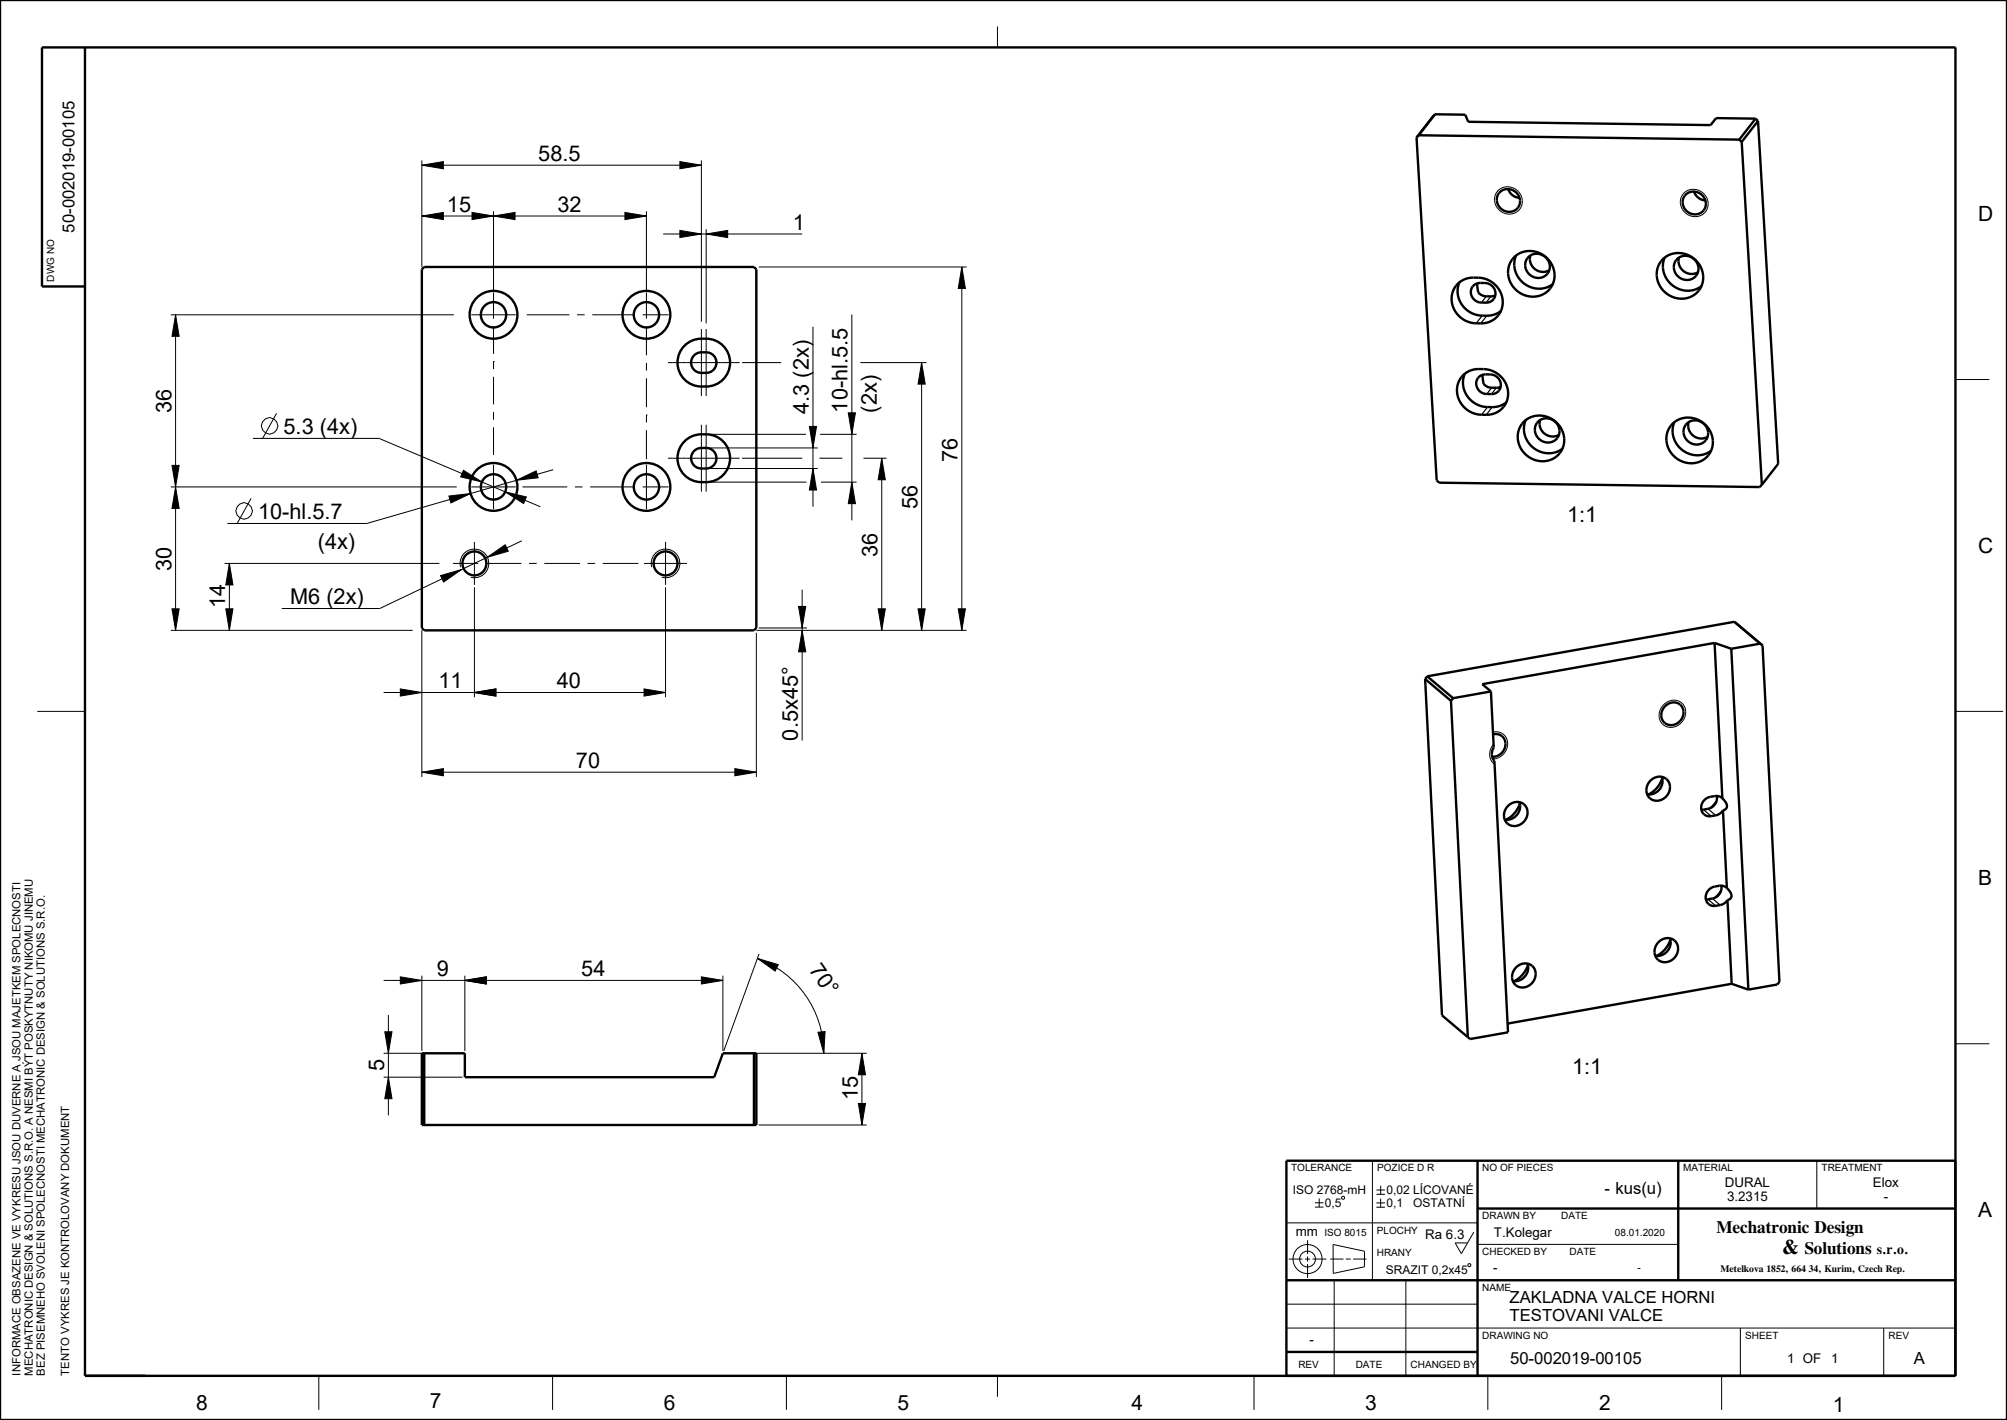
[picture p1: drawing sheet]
<svg xmlns="http://www.w3.org/2000/svg" width="420mm" height="297mm" viewBox="0 0 420 297" stroke-linecap="round" stroke-linejoin="round" font-family="sans-serif">
<g fill="none" stroke="#000" stroke-width=".21">
<path d="M208.7 5.5v4.4M88.3 34.6l4.5-.8v1.5zM88.3 33.6v22.2M88.3 34.6h58.5M142.3 33.8l4.5 .8-4.5 .7zM146.8 33.6v33.7M313.5 39.9l.9-.6 1.1-.2 1.1 .2 1 .6 .7 1 .3 1.1-.2 1.1-.6 .9-.9 .6-1.1 .2-1.1-.2-1-.7-.7-.9-.3-1.1 .2-1.1zM88.3 45.2l4.5-.8v1.5zM88.3 45.2h47M98.8 44.4l4.5 .8-4.5 .7zM103.3 45.2l4.5-.8v1.5zM103.3 44.2v16.5"/>
<path d="M130.8 44.4l4.5 .8-4.5 .7zM135.3 44.2v16.5M138.8 48.9h29.1M142.3 48.2l4.5 .7-4.5 .8zM147.8 48.9l4.5-.7v1.5zM147.8 47.9v19.7M158.8 55.8h43.5M201.3 55.8l.7 4.5h-1.5zM201.3 55.8v76M352.4 40.4l.9-.6 1.1-.2 1.1 .2 1 .7 .7 .9 .3 1.1-.2 1.1-.6 .9-.9 .6-1.1 .2-1.1-.2-1-.6-.7-1-.3-1.1 .2-1.1zM35.7 65.8h59.3M36.7 65.8l.8 4.5h-1.5z"/>
<path d="M36.7 65.8v66M98.6 65.8h9.3M103.3 75.6h.1M103.3 61.2v5.4M103.3 68.2v5.8M103.3 75.6v1.6M103.3 78.8v5.8M110.2 65.8h9M120.8 65.8h1.6M124 65.8h8.9M135.3 61.2v5.4M135.3 68.2v6.1"/>
<path d="M135.3 75.9v1.6M135.3 79.1v6.1M139.8 75.8h15M139.9 65.8h-5.4M146.8 68.8v14M147.8 68.8v14M155.3 75.8h8.2M170.1 68.3v37.7M178.3 65.8v43M180 75.8h13.9M192.9 75.8l.7 4.5h-1.5zM192.9 75.8v56"/>
<path d="M409.2 79.4h7.1M36 97.3h1.5l-.8 4.5zM52.9 91.7h26.4l33.8 14.3M57.9 86.4l-2.9 5.3M97 98.4l3.8 2.4-4.4-1.1zM103.3 86.2v1.6M103.3 89.4v5.8M103.3 97.2v9.3M115.8 98.2l-39 11.3h-29.2M135.3 86.8h.1M135.3 86.8v1.6M135.3 90v6.1"/>
<path d="M135.3 97.2v9.3M139.8 95.8h15M146.8 88.8v14M147.8 88.8v14M148.3 98h22.8M148.3 93.7h22.8M148.3 90.8h20.4M155.3 95.8h12.6M169.4 89.2h1.5l-.8 4.5zM170.1 98l.8 4.5h-1.5zM171.5 95.8h4.8M171.6 90.8h7.7"/>
<path d="M177.5 86.3h1.5l-.7 4.5zM180.7 95.8h4.8M184.5 95.8l.8 4.5h-1.5zM184.5 95.8v36M35.7 101.8h59.9M36.7 101.8l.8 4.5h-1.5zM47 117.8h44.9M48 117.8l.7 4.5h-1.5zM48 117.8v14M52.5 104.2l-2.9 5.3M93.9 103.8l4.6-.6-4.1 2zM94.8 117.8h5.3"/>
<path d="M96.4 118.6a3 3 0 0 1 2.6-3.7 3 3 0 0 1 3.3 3.2 3 3 0 0 1-3.8 2.6M98.6 101.8h9.3M99.3 113.3v9M101.7 117.8h7.4M102 116.6l3.7-2.7 .7 1.4zM105.7 102.9l4.5 1-.6 1.4zM108.1 100.5l4.1-2 .4 1.4zM109.2 113.1l-29.7 14.2h-20.5M109.3 101.8h9.4M110.7 117.8h1.6M113.9 117.8h7.5M120.3 101.8h1.6"/>
<path d="M123 117.8h1.5M123.5 101.8h9.4M126.1 117.8h7.5M134.5 101.8h5.4M134.8 117.8h9M136.4 118.6a3 3 0 0 1 2.6-3.7 3 3 0 0 1 3.3 3.2 3 3 0 0 1-3.8 2.6M139.3 113.3v9M148.3 100.8h20.5M171.8 100.8h7.5M178.3 100.8l.7 4.5h-1.5zM35.7 131.8h50.7M36 127.3h1.5l-.8 4.5z"/>
<path d="M47.2 127.3h1.5l-.7 4.5zM88.3 131.8v30.7M92.2 120.4l4.4-1.3-3.8 2.6zM99.3 122.8v23M139.3 122.8v23M158.3 131.8h44M158.3 132.3v30.2M158.8 131.3h10.1M167.1 126.8h1.5l-.7 4.5zM167.9 131.8l.7 4.5h-1.5zM167.9 123.3v31.6M183.8 127.3h1.5l-.8 4.5z"/>
<path d="M192.1 127.3h1.5l-.7 4.5zM200.5 127.3h1.5l-.7 4.5zM7.8 148.8h10M80.3 144.8h59M83.8 144.1l4.5 .7-4.5 .8zM99.3 144.8l4.5-.7v1.5zM134.8 144.1l4.5 .7-4.5 .8zM312.4 153.1h1.1l1 .4 .7 .8 .3 1.1-.2 1.2-.6 1.1-1.1 .8-1.2 .3M312.6 155.7l-.7 1-.2 1.2 .3 1.1 .8 .9M348.3 147.2l1-.6 1.1-.2 1 .3 .5 .2 .5 .7 .4 1.2-.2 1.1-.5 1-.9 .8-1.1 .4h-.6l-.9-.2-.9-.6-.4-1-.1-1.1 .4-1.1zM409.2 148.8h10M88.3 161.5l4.5-.7v1.5z"/>
<path d="M88.3 161.5h70M153.8 160.8l4.5 .7-4.5 .8zM158.8 199.5l-7.4 20.3M80.3 205.1h71M80.5 215.8h1.5l-.7 4.5zM81.3 212.3v21M83.8 204.3l4.5 .8-4.5 .7zM88.3 204.1v15.7M97.3 205.1l4.5-.8v1.5zM97.3 204.1v15.7M146.8 204.3l4.5 .8-4.5 .7zM151.3 204.1v15.7"/>
<path d="M158.5 200.5l4.4 1.3-.7 1.3zM158.5 200.5a21.1 21.1 0 0 1 13.9 19.8M171.2 215.9l1.5-.2-.3 4.6zM409.2 218.3h7.1M80.3 225.3h16.5M80.3 220.3h8M81.3 225.3l.7 4.5h-1.5zM158.3 220.3h23.1M158.8 235.3h22.6M179.6 230.8h1.5l-.7 4.5zM180.4 220.3l.7 4.5h-1.5zM180.4 220.3v15"/>
<path d="M269.2 255.8h40M273.6 259.4v2.9M275.2 251.6h1.8M275.2 252.5h1.8M276.1 250.7v1.8M280.8 250.4l.4-.2 .2 .5-.5 .1zM287.2 242.8v25M288 251.6h1.8M288 252.5h1.8M288 248.9h1.8M288 249.8h1.8M288.9 248v1.8"/>
<path d="M288.9 250.7v1.8M308.4 257.7l-2.6 4.5-1.3-2.2h2.6M380.2 242.8v10M269.2 277.8h140M269.2 272.8h40M269.7 263.3h2.9M273.1 263.3h1.1M273.6 262.8v1.1M273.6 264.4v2.9M274.7 263.3h2.9M278.4 263.3h2.7M279 260.3l6.6 1.4-.1 3.3-6.5 1.3z"/>
<path d="M279.2 267.8v20M281.6 263.3h1.1M283.2 263.3h2.7M294.2 267.8v20M307.2 264.5l.4-.2 .2 .5-.5 .1zM309.2 260.3h42M364.2 277.8v10M394.2 277.8v10M66.7 287.8v7.1M115.6 287.8v7.1M164.6 287.8v7.1M208.7 287.8v4.3"/>
<path d="M262.4 287.8v7.1M311.4 287.8v7.1M360.3 287.8v7.1"/>
<circle cx="56.4" cy="89.1" r="1.72"/>
<circle cx="51.1" cy="106.9" r="1.72"/>
<circle cx="273.6" cy="263.3" r="3"/>
<circle cx="273.6" cy="263.3" r="1.66"/>
</g>
<g fill="#000">
<path d="M88.3 34.6l4.5-.8v1.5zM142.3 33.8l4.5 .8-4.5 .7zM88.3 45.2l4.5-.8v1.5zM98.8 44.4l4.5 .8-4.5 .7zM103.3 45.2l4.5-.8v1.5zM130.8 44.4l4.5 .8-4.5 .7zM142.3 48.2l4.5 .7-4.5 .8zM147.8 48.9l4.5-.7v1.5zM201.3 55.8l.7 4.5h-1.5zM36.7 65.8l.8 4.5h-1.5zM192.9 75.8l.7 4.5h-1.5zM170.1 98l.8 4.5h-1.5z"/>
<path d="M169.4 89.2h1.5l-.8 4.5zM177.5 86.3h1.5l-.7 4.5zM184.5 95.8l.8 4.5h-1.5zM36.7 101.8l.8 4.5h-1.5zM36 97.3h1.5l-.8 4.5zM48 117.8l.7 4.5h-1.5zM92.2 120.4l4.4-1.3-3.8 2.6zM93.9 103.8l4.6-.6-4.1 2zM97 98.4l3.8 2.4-4.4-1.1zM102 116.6l3.7-2.7 .7 1.4zM105.7 102.9l4.5 1-.6 1.4zM108.1 100.5l4.1-2 .4 1.4z"/>
<path d="M178.3 100.8l.7 4.5h-1.5zM36 127.3h1.5l-.8 4.5zM47.2 127.3h1.5l-.7 4.5zM167.9 131.8l.7 4.5h-1.5zM167.1 126.8h1.5l-.7 4.5zM183.8 127.3h1.5l-.8 4.5zM192.1 127.3h1.5l-.7 4.5zM200.5 127.3h1.5l-.7 4.5zM83.8 144.1l4.5 .7-4.5 .8zM99.3 144.8l4.5-.7v1.5zM134.8 144.1l4.5 .7-4.5 .8zM88.3 161.5l4.5-.7v1.5z"/>
<path d="M153.8 160.8l4.5 .7-4.5 .8zM83.8 204.3l4.5 .8-4.5 .7zM97.3 205.1l4.5-.8v1.5zM146.8 204.3l4.5 .8-4.5 .7zM158.5 200.5l4.4 1.3-.7 1.3zM81.3 225.3l.7 4.5h-1.5zM80.5 215.8h1.5l-.7 4.5zM171.2 215.9l1.5-.2-.3 4.6zM180.4 220.3l.7 4.5h-1.5zM179.6 230.8h1.5l-.7 4.5z"/>
</g>
<g fill="none" stroke="#000" stroke-width=".5">
<path d="M0 0h420v297h-420zM17.8 9.9v277.9h391.4M296.4 28.8l4.3 71.7 .5 .5 67 .9 .5-.5M296.9 28.3l-.5 .5M296.9 28.3l67.1 .9M300.3 23.9l-3.9 4.9M300.3 23.9l-3.4 4.4M300.3 23.9l6.3 .1 .7 1.5 50.7 .7 1.1-1.5 8.3 .1M315.6 39.5a2.66 2.66 0 0 0 2.4 1.9M364 29.2l.5 .5M364.5 29.7l4.2 71.7M367.4 24.8l-3.4 4.4"/>
<path d="M367.4 24.8l.5 .5M367.9 25.3l-3.4 4.4M367.9 25.3l4.2 71.7-3.4 4.4M17.8 59.9h-9v-50h400.4v277.9h-140v-45h140M88.3 56.3l.5-.5h69l.5 .5v75l-.5 .5h-69l-.5-.5zM305.2 59.3a5.7 5.7 0 0 1 5.2-1.1 4.9 4.9 0 0 1 3.9 3.8 4.9 4.9 0 0 1-2 5 6.8 6.8 0 0 1-5.8 0 4.8 4.8 0 0 1-1.3-7.7zM305.4 59a5.1 5.1 0 0 0 4.8 7l2.2-.1 1.7-.9M308.3 59.8l.9-.6h1.5a2.06 2.06 0 0 1 2.3 1.9 2.06 2.06 0 0 1-2 2.2h-1a2.16 2.16 0 0 1-2-1.2 2.16 2.16 0 0 1 .3-2.3zM309.1 59.3l.1 .9a1.64 1.64 0 0 0 1.8 1.8h1.2l.7-.2M313.9 40.2a2.46 2.46 0 0 1 3.7 .3 2.46 2.46 0 0 1-.9 3.7 2.51 2.51 0 0 1-3-.9 2.51 2.51 0 0 1 .2-3.1zM317 53.7a5 5 0 0 1 6.6 .1 5 5 0 0 1 .8 6.5 5 5 0 0 1-6.9 .5 5 5 0 0 1-.8-6.9zM317.3 53.4a5.1 5.1 0 0 0 1.6 5.9 5.1 5.1 0 0 0 6.1 .1"/>
<path d="M319.8 53.8a2.61 2.61 0 0 1 4 .3 2.61 2.61 0 0 1-1 3.9 2.67 2.67 0 0 1-3.1-1 2.67 2.67 0 0 1 .1-3.2zM320.3 53.5a2.72 2.72 0 0 0 .9 2.8 2.72 2.72 0 0 0 3 .2M348.1 54.1a5 5 0 0 1 6.6 .1 5 5 0 0 1 .8 6.6 5 5 0 0 1-6.9 .5 5 5 0 0 1-.8-6.9zM348.4 53.9a5.1 5.1 0 0 0 1.6 5.8 5.1 5.1 0 0 0 6.1 .1M350.9 54.2a2.61 2.61 0 0 1 4 .3 2.61 2.61 0 0 1-1 3.9 2.67 2.67 0 0 1-3.1-.9 2.67 2.67 0 0 1 .1-3.3zM351.4 53.9a2.72 2.72 0 0 0 .9 2.8 2.72 2.72 0 0 0 3 .3M352.7 40.7a2.46 2.46 0 0 1 3.8 .4 2.46 2.46 0 0 1-.9 3.6 2.51 2.51 0 0 1-3-.9 2.51 2.51 0 0 1 .1-3.1zM354.5 40.1a2.66 2.66 0 0 0 2.4 1.8M143.6 72a5.8 5.8 0 0 1 8.9 2.1 5.1 5.1 0 0 1-5.7 6.7 5 5 0 0 1-4.7-3.2 5 5 0 0 1 1.5-5.6zM145.3 74.3a3.2 3.2 0 0 1 4.3 .5 2.15 2.15 0 0 1-1.8 3.2 2.42 2.42 0 0 1-3.2-2.2l.1-.5zM306.3 78.4a5.7 5.7 0 0 1 5.3-1.1 4.9 4.9 0 0 1 3.9 3.8 4.9 4.9 0 0 1-2.1 5.1 6.8 6.8 0 0 1-5.8-.1 4.8 4.8 0 0 1-1.3-7.7zM306.6 78.1a5.1 5.1 0 0 0 4.7 7l2.3-.1 1.6-.9"/>
<path d="M309.4 78.9l.9-.5 1.6-.1a2.06 2.06 0 0 1 2.2 1.9 2.06 2.06 0 0 1-2 2.2h-1a2.16 2.16 0 0 1-1.9-1.2 2.16 2.16 0 0 1 .2-2.3zM310.2 78.4l.1 .9a1.64 1.64 0 0 0 1.9 1.8h1.1l.7-.2M143.6 92a5.8 5.8 0 0 1 8.9 2.1 5.1 5.1 0 0 1-5.7 6.7 5 5 0 0 1-4.7-3.2 5 5 0 0 1 1.5-5.6zM145.3 94.3a3.2 3.2 0 0 1 4.3 .5 2.15 2.15 0 0 1-1.8 3.2 2.41 2.41 0 0 1-3.2-2.2l.1-.5zM319 88.1a5 5 0 0 1 6.6 .1 5 5 0 0 1 .8 6.6 5 5 0 0 1-6.9 .5 5 5 0 0 1-.7-6.9zM319.3 87.9a5.1 5.1 0 0 0 1.6 5.8 5.1 5.1 0 0 0 6.1 .1M321.8 88.2a2.61 2.61 0 0 1 4 .3 2.61 2.61 0 0 1-.9 3.9 2.67 2.67 0 0 1-3.2-.9 2.67 2.67 0 0 1 .1-3.3zM322.3 87.9a2.72 2.72 0 0 0 .9 2.8 2.72 2.72 0 0 0 3 .2M350.1 88.5a5 5 0 0 1 6.6 .2 5 5 0 0 1 .8 6.5 5 5 0 0 1-6.9 .5 5 5 0 0 1-.7-6.9zM350.4 88.3a5.1 5.1 0 0 0 1.6 5.8 5.1 5.1 0 0 0 6.1 .1M353 88.6a2.61 2.61 0 0 1 3.9 .4 2.61 2.61 0 0 1-.9 3.8 2.67 2.67 0 0 1-3.2-.9 2.67 2.67 0 0 1 .2-3.3zM353.4 88.3a2.72 2.72 0 0 0 .9 2.8 2.72 2.72 0 0 0 3 .3"/>
<path d="M358.8 134.5l-48.6 8.6 1.8 1.5M358.8 134.5l1.6 32.5M358.8 134.5l3.5 1.2M362.3 135.7l3.6 71.3M362.9 130.1l-64.2 11.4M362.9 130.1l.5 .3M362.9 130.1l5.9 4.9M368.8 135l3.6 70.4-.5 .5-6 1.1M368.8 135l-.4-.4-6.1 1.1M298.2 142l3.6 70.4 5.4 4.5M298.2 142l5.4 4.6M298.7 141.5l-.5 .5"/>
<path d="M298.7 141.5l5.4 4.5M303.6 146.6l3.6 70.3M304.1 146l-.5 .6M312 144.6l.6 11.7a2.35 2.35 0 0 0 .1 2.9l2.9 56.7-7.9 1.4-.5-.4M312 144.6l-7.9 1.4M312.5 153.6a2.17 2.17 0 0 1 2.4 1.1 2.17 2.17 0 0 1-.5 2.6l-.8 .7-1.3 .3M348.4 147.7a2.22 2.22 0 0 1 3.4-.2 2.22 2.22 0 0 1-.3 3.4 2.22 2.22 0 0 1-3.3 .1 2.22 2.22 0 0 1 .2-3.3zM315.6 168.6a2.36 2.36 0 0 1 3.5-.2 2.36 2.36 0 0 1-.3 3.5 2.36 2.36 0 0 1-3.5 .2 2.36 2.36 0 0 1 .3-3.5zM318 167.8a2.81 2.81 0 0 1-3.1 3.6M318 168a5.6 5.6 0 0 1-2.8 3.5M345.4 163.3a2.36 2.36 0 0 1 3.5-.2 2.36 2.36 0 0 1-.3 3.5 2.36 2.36 0 0 1-3.5 .2 2.36 2.36 0 0 1 .3-3.5zM347.8 162.5a2.81 2.81 0 0 1-3.1 3.6"/>
<path d="M347.9 162.7a5.6 5.6 0 0 1-2.9 3.5M359.2 167.7l-1.1 1.3M359.3 166.5a2.34 2.34 0 0 1-1.9 2.7l-1.3 .2M360.4 167l-.9-.5-1.6 .2a2.07 2.07 0 0 0-1.9 1.8 2.07 2.07 0 0 0 1.5 2.2l1.9-.3 .6-.3 .6-.6M360.4 167l.3 .3a1.27 1.27 0 0 1 .4 1.9l-.5 .3M360.6 169.5l.8 16.2M347.1 197.1a2.36 2.36 0 0 1 3.5-.2 2.36 2.36 0 0 1-.3 3.5 2.36 2.36 0 0 1-3.5 .2 2.36 2.36 0 0 1 .3-3.5zM349.5 196.3a2.81 2.81 0 0 1-3.1 3.6M349.6 196.5a5.6 5.6 0 0 1-2.9 3.4M360.1 186.4l-1.1 1.3M360.2 185.2a2.34 2.34 0 0 1-1.8 2.7l-1.4 .2M361.4 185.7l-1-.4-1.6 .1a2.07 2.07 0 0 0-1.8 1.9 2.07 2.07 0 0 0 1.4 2.2l1.9-.3 .7-.4 .5-.5"/>
<path d="M361.4 185.7l.3 .4a1.27 1.27 0 0 1 .4 1.9l-.6 .3M361.5 188.3l.9 17.5M317.3 202.4a2.36 2.36 0 0 1 3.5-.2 2.36 2.36 0 0 1-.3 3.5 2.36 2.36 0 0 1-3.5 .2 2.36 2.36 0 0 1 .3-3.5zM319.7 201.6a2.81 2.81 0 0 1-3.1 3.6M319.7 201.8a5.6 5.6 0 0 1-2.8 3.4M362.4 205.8l-46.9 8.3M362.4 205.8l3.5 1.2M88.3 220.3h9v5h52.2l1.8-5h7v15h-70zM88.8 220.3v15M157.8 220.3v15M309.2 252.8h100M309.2 242.8v45"/>
<path d="M351.2 242.8v25M269.2 267.8h140M269.2 282.8h40"/>
<circle cx="103.3" cy="65.8" r="5"/>
<circle cx="103.3" cy="65.8" r="2.65"/>
<circle cx="135.3" cy="65.8" r="5"/>
<circle cx="135.3" cy="65.8" r="2.65"/>
<circle cx="99.3" cy="117.8" r="2.5"/>
<circle cx="103.3" cy="101.8" r="5"/>
<circle cx="103.3" cy="101.8" r="2.65"/>
<circle cx="135.3" cy="101.8" r="5"/>
<circle cx="135.3" cy="101.8" r="2.65"/>
<circle cx="139.3" cy="117.8" r="2.5"/>
</g>
<path d="M310.2 66l-1.3 1.6M311 62l-1 1.3M311.1 66l-1.2 1.6M312 62l-1 1.3M311.3 85.1l-1.3 1.6M312.2 81.1l-1.1 1.3M312.3 85.2l-1.3 1.6M313.1 81.1l-1 1.3M356.5 169.3l1.6 1.4M357.4 169.2l1.6 1.3M357.4 188.1l1.6 1.4M358.4 187.9l1.6 1.4" fill="none" stroke="#000" stroke-width=".25"/>
<g font-size="4.6">
<text x="112.7" y="33.7">58.5</text>
<text x="93.5" y="44.3">15</text>
<text x="116.7" y="44.3">32</text>
<text x="165.9" y="48.1">1</text>
<text x="35.9" y="86.5" transform="rotate(-90 35.9 86.5)">36</text>
<text x="169.3" y="86.6" transform="rotate(-90 169.3 86.6)">4.3 (2x)</text>
<text x="177.4" y="86.3" transform="rotate(-90 177.4 86.3)">10-hl.5.5</text>
<text x="183.5" y="86.3" transform="rotate(-90 183.5 86.3)">(2x)</text>
<text x="59.3" y="90.8">5.3 (4x)</text>
<text x="200.4" y="96.6" transform="rotate(-90 200.4 96.6)">76</text>
<text x="192" y="106.5" transform="rotate(-90 192 106.5)">56</text>
<text x="54" y="108.6">10-hl.5.7</text>
<text x="327.9" y="109.2">1:1</text>
<text x="35.9" y="119.5" transform="rotate(-90 35.9 119.5)">30</text>
<text x="66.5" y="114.7">(4x)</text>
<text x="183.6" y="116.5" transform="rotate(-90 183.6 116.5)">36</text>
<text x="47.1" y="127.2" transform="rotate(-90 47.1 127.2)">14</text>
<text x="60.7" y="126.4">M6 (2x)</text>
<text x="91.8" y="144">11</text>
<text x="116.5" y="144">40</text>
<text x="167" y="154.9" transform="rotate(-90 167 154.9)">0.5x45°</text>
<text x="120.5" y="160.6">70</text>
<text x="169.2" y="203" transform="rotate(55 169.2 203)">70°</text>
<text x="91.4" y="204.2">9</text>
<text x="121.7" y="204.2">54</text>
<text x="80.4" y="224" transform="rotate(-90 80.4 224)">5</text>
<text x="329" y="224.7">1:1</text>
<text x="179.5" y="230" transform="rotate(-90 179.5 230)">15</text>
</g>
<g font-size="4.4">
<text x="413.9" y="46.2">D</text>
<text x="413.9" y="115.7">C</text>
<text x="413.9" y="185.1">B</text>
<text x="413.9" y="254.6">A</text>
<text x="41" y="294.9">8</text>
<text x="89.9" y="294.4">7</text>
<text x="138.9" y="294.9">6</text>
<text x="187.8" y="294.9">5</text>
<text x="236.8" y="294.9">4</text>
<text x="285.7" y="294.9">3</text>
<text x="334.6" y="294.9">2</text>
<text x="383.6" y="295.4">1</text>
</g>
<text font-size="4.3" x="373" y="262.3">&amp;</text>
<g font-size="3.6">
<text x="359.2" y="257.9">Mechatronic Design</text>
<text x="377.6" y="262.3">Solutions</text>
</g>
<g font-size="3.5">
<text x="15.6" y="48.6" transform="rotate(-90 15.6 48.6)">50-002019-00105</text>
<text x="335.7" y="249.7">- kus(u)</text>
<text x="315.9" y="272.6">ZAKLADNA VALCE HORNI</text>
<text x="315.9" y="276.4">TESTOVANI VALCE</text>
<text x="316" y="285.2">50-002019-00105</text>
<text x="400.5" y="285.2">A</text>
</g>
<text font-size="2.9" x="392.7" y="262.3">s.r.o.</text>
<g font-size="2.8">
<text x="361" y="248.3">DURAL</text>
<text x="361.4" y="251.3">3.2315</text>
<text x="391.9" y="248.3">Elox</text>
<text x="394.2" y="251.3">-</text>
<text x="271.1" y="258.5">mm</text>
<text x="298.2" y="259.2">Ra 6.3</text>
<text x="312.6" y="258.8">T.Kolegar</text>
<text x="312.5" y="266.1">-</text>
<text x="274" y="281">-</text>
<text x="374" y="285">1 OF</text>
<text x="383.2" y="285">1</text>
</g>
<g font-size="2.5">
<text x="270.5" y="249.8">ISO 2768-mH</text>
<text x="290.1" y="249.8">0,02 LÍCOVANÉ</text>
<text x="277.3" y="252.5">0,5</text>
<text x="290.1" y="252.5">0,1</text>
<text x="295.7" y="252.5">OSTATNÍ</text>
<text x="290" y="266.6">SRAZIT 0,2x45</text>
</g>
<g font-size="2.4">
<text x="4.3" y="287.7" transform="rotate(-90 4.3 287.7)">INFORMACE OBSAZENE VE VYKRESU JSOU DUVERNE A JSOU MAJETKEM SPOLECNOSTI</text>
<text x="6.9" y="287.7" transform="rotate(-90 6.9 287.7)">MECHATRONIC DESIGN &amp; SOLUTIONS S.R.O. A NESMI BÝT POSKYTNUTY NIKOMU JINEMU</text>
<text x="9.4" y="287.7" transform="rotate(-90 9.4 287.7)">BEZ PISEMNEHO SVOLENI SPOLECNOSTI MECHATRONIC DESIGN &amp; SOLUTIONS S.R.O.</text>
<text x="14.5" y="287.7" transform="rotate(-90 14.5 287.7)">TENTO VYKRES JE KONTROLOVANY DOKUMENT</text>
</g>
<g font-size="2.1">
<text x="11.3" y="58.9" transform="rotate(-90 11.3 58.9)">DWG NO</text>
<text x="270.2" y="245">TOLERANCE</text>
<text x="288.2" y="245">POZICE D R</text>
<text x="310.2" y="245">NO OF PIECES</text>
<text x="352.2" y="245">MATERIAL</text>
<text x="381.2" y="245">TREATMENT</text>
<text x="310.2" y="255">DRAWN BY</text>
<text x="326.7" y="255">DATE</text>
<text x="277.2" y="258.5">ISO 8015</text>
<text x="288.1" y="258.2">PLOCHY</text>
<text x="288.1" y="262.7">HRANY</text>
<text x="310.2" y="262.5">CHECKED BY</text>
<text x="328.5" y="262.5">DATE</text>
<text x="338" y="258.5">08.01.2020</text>
<text x="342.7" y="265.9">-</text>
<text x="310.2" y="270">NAME</text>
<text x="310.2" y="280">DRAWING NO</text>
<text x="365.2" y="280">SHEET</text>
<text x="395.2" y="280">REV</text>
<text x="271.7" y="286">REV</text>
<text x="283.7" y="286">DATE</text>
<text x="295.2" y="286">CHANGED BY</text>
</g>
<text font-size="2" x="360.1" y="266.1">Metelkova 1852, 664 34, Kurim, Czech Rep.</text>
</svg>
